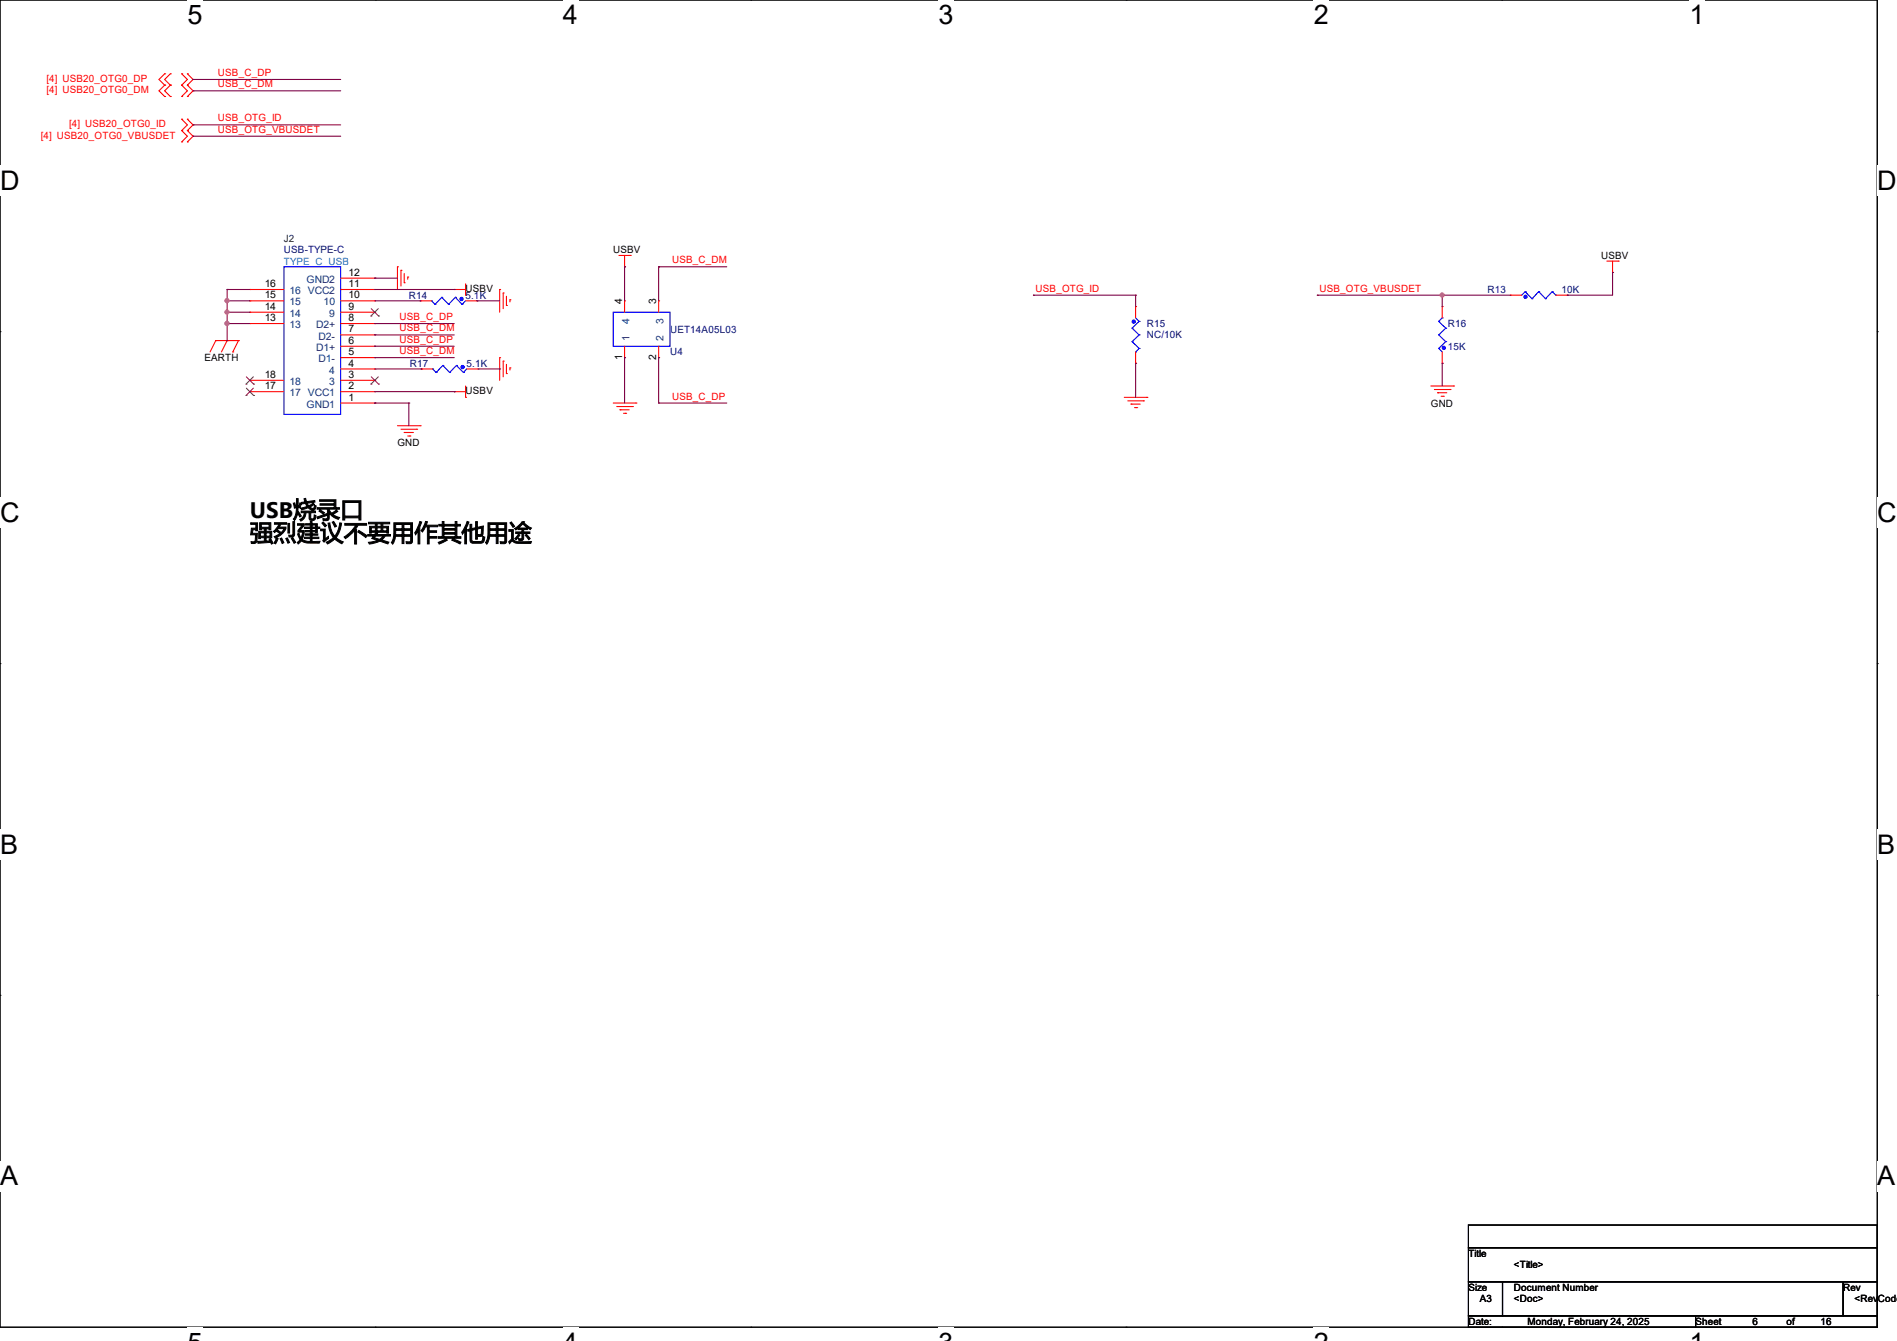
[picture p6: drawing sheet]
<svg xmlns="http://www.w3.org/2000/svg" width="297mm" height="210mm" viewBox="0 0 297 210" stroke-linecap="round" stroke-linejoin="round" font-family="sans-serif">
<path d="M0 0h293.9v207.9h-293.9z" fill="none" stroke="#000" stroke-width=".17"/>
<g fill="#fff">
<path d="M29.4 0h2.3v4.7h-2.3z"/>
<path d="M29.4 207.9h2.3v2.1h-2.3z"/>
</g>
<path d="M58.8 0h.1M58.8 207.9h.1" fill="none" stroke="#000" stroke-width=".17"/>
<g fill="#fff">
<path d="M88.1 0h2.4v4.7h-2.4z"/>
<path d="M88.1 207.9h2.4v2.1h-2.4z"/>
</g>
<path d="M117.6 0h.1M117.6 207.9h.1" fill="none" stroke="#000" stroke-width=".17"/>
<g fill="#fff">
<path d="M146.9 0h2.4v4.7h-2.4z"/>
<path d="M146.9 207.9h2.4v2.1h-2.4z"/>
</g>
<path d="M176.3 0h.1M176.3 207.9h.1" fill="none" stroke="#000" stroke-width=".17"/>
<g fill="#fff">
<path d="M205.7 0h2.4v4.7h-2.4z"/>
<path d="M205.7 207.9h2.4v2.1h-2.4z"/>
</g>
<path d="M235.1 0h.1M235.1 207.9h.1" fill="none" stroke="#000" stroke-width=".17"/>
<g fill="#fff">
<path d="M264.5 0h2.4v4.7h-2.4z"/>
<path d="M264.5 207.9h2.4v2.1h-2.4z"/>
<path d="M0 26h3v4.7h-3z"/>
<path d="M293.9 26h3.1v4.7h-3.1z"/>
<path d="M0 77.9h3v4.7h-3z"/>
<path d="M293.9 77.9h3.1v4.7h-3.1z"/>
</g>
<path d="M0 51.9h.1M293.9 51.9h.1" fill="none" stroke="#000" stroke-width=".17"/>
<g fill="#fff">
<path d="M0 129.9h2.8v4.7h-2.8z"/>
<path d="M293.9 129.9h2.9v4.7h-2.9z"/>
</g>
<path d="M0 103.9h.1M293.9 103.9h.1" fill="none" stroke="#000" stroke-width=".17"/>
<g fill="#fff">
<path d="M0 181.8h2.8v4.8h-2.8z"/>
<path d="M293.8 181.8h3v4.8h-3z"/>
</g>
<path d="M0 155.9h.1M293.9 155.9h.1M229.9 191.9h64v3.5h-64zM229.9 195.4h64v5.3h-64zM229.9 200.7h5.3v5.4h-5.3zM229.9 206.1h35.6v1.8h-35.6zM235.2 200.7h53.4v5.4h-53.4zM265.5 206.1h28.4v1.8h-28.4zM288.6 200.7h5.3v5.4h-5.3z" fill="none" stroke="#000" stroke-width=".17"/>
<g fill="none" stroke="#f00" stroke-width=".17">
<path d="M25.8 13.3h.1M25.8 15.1h.1M25.8 11.6h.1M25.8 13.3l-.9 .9 .9 .9M25.8 11.6l-.9 .8 .9 .9M26.7 13.3h.1M26.7 15.1h.1M26.7 11.6h.1M26.7 13.3l-.9 .9 .9 .9M26.7 11.6l-.9 .8 .9 .9M28.4 18.7h.1M28.4 13.3h.1"/>
<path d="M28.4 15.1h.1M28.4 11.6h.1M28.4 18.7l.9 .9-.9 .8M28.4 13.3l.9 .9-.9 .9M28.4 11.6l.9 .8-.9 .9M29.3 18.7h.1M29.3 15.1h.1M29.3 13.3h.1M29.3 11.6h.1M29.3 18.7l.9 .9-.9 .8M29.3 13.3l.9 .9-.9 .9M29.3 11.6l.9 .8-.9 .9"/>
<path d="M28.4 20.4h.1M28.4 22.2h.1M28.4 20.4l.9 .9-.9 .9M29.3 20.4h.1M29.3 22.2h.1M29.3 20.4l.9 .9-.9 .9M33.8 53.3h.1M33.8 53.3l-.9 1.8M33.8 53.3h3.5M35.6 53.3h.1M35.6 53.3l-.9 1.8M36.4 55.1h.1"/>
<path d="M37.3 53.3h.1M37.3 53.3l-.9 1.8M39.1 50.7h.1M39.1 48.9h.1M39.1 47.1h.1M39.1 45.3h.1M39.1 59.6h.1M39.1 45.3h5.3M39.1 59.6h5.3M39.1 50.7h5.3M39.1 48.9h5.3M39.1 47.1h5.3"/>
<path d="M53.3 45.3h5.4M53.3 57.8h5.4M53.3 59.6h5.4M53.3 56h5.4M53.3 54.2h5.4M53.3 52.5h5.4M53.3 50.7h5.4M53.3 48.9h5.4M53.3 47.1h5.4M53.3 43.6h5.4M58.7 59.6h.1M58.7 57.8h.1"/>
<path d="M58.7 56h.1M58.7 54.2h.1M58.7 52.5h.1M58.7 50.7h.1M58.7 48.9h.1M58.7 47.1h.1M58.7 45.3h.1M58.7 43.6h.1M62.2 41.8h.1M62.2 41.8v3.5M62.8 42.3h.1M62.8 42.3v2.5"/>
<path d="M63.3 44.3h.1M63.3 42.8v1.5M63.8 43.4h.1M63.8 43.4v.3M65.8 47.1h.1M65.8 47.1h1.8M66 57.8h.1M66 57.8h1.7M71.1 45.3h.1M71.1 45.3h1.8M72.9 46.2h.1M72.9 44.4v1.8"/>
<path d="M72.9 47.1h1.8M73.1 57.8h1.7M74.7 47.1h.1M74.8 57.8h.1M78.2 45.3h.1M78.2 56h.1M78.2 45.3v3.6M78.2 56v3.6M78.8 45.9h.1M78.8 56.6h.1M78.8 45.9v2.4M78.8 56.6v2.4"/>
<path d="M79.3 47.8h.1M79.3 58.5h.1M79.3 46.4v1.4M79.3 57.1v1.4M79.8 46.9h.1M79.8 57.6h.1M79.8 46.9v.4M79.8 57.6v.4M96.9 40h1.8M97.8 41.8h.1M97.8 47.1h.1M97.8 56h.1"/>
<path d="M97.8 40v1.8M97.8 47.1v1.8M97.8 54.2v1.8M98.7 40h.1M103.1 56h.1M103.1 47.1h.1M103.1 47.1v1.8M103.1 54.2v1.8M177.8 48h.1M177.8 56.9h.1M177.8 48v1.8M177.8 55.1v1.8"/>
<path d="M225.8 56.9h.1M225.8 48h.1M225.8 48v1.8M225.8 55.1v1.8M236.5 46.2h.1M236.5 46.2h1.8M243.6 46.2h1.8M245.4 46.2h.1M251.6 40.9h1.8M252.5 42.7h.1M252.5 40.9v1.8M253.4 40.9h.1"/>
<path d="M39.1 61.3h.1M39.1 61.3h5.3M53.3 63.1h5.4M53.3 61.3h5.4M58.7 63.1h.1M58.7 61.3h.1M62.2 66.7h3.6M62.8 67.2h2.4M63.3 67.7h.1M63.3 67.7h1.4M63.8 68.3h.4M64.2 68.3h.1"/>
<path d="M65.2 67.2h.1M65.8 66.7h.1M71.1 61.3h.1M71.1 61.3h1.8M72.9 62.2h.1M72.9 60.5v1.7M96 63.1h3.6M96.6 63.7h2.4M97.1 64.2h.1M97.1 64.2h1.4M97.6 64.7h.4M98 64.7h.1"/>
<path d="M99 63.7h.1M99.6 63.1h.1M176 62.2h3.6M176.6 62.8h2.4M177.1 63.3h.1M177.1 63.3h1.4M177.6 63.8h.4M178 63.8h.1M179 62.8h.1M179.6 62.2h.1M224 60.5h3.6M224.6 61h2.4"/>
<path d="M225.1 61.5h.1M225.1 61.5h1.4M225.6 62.1h.4M226 62.1h.1M227 61h.1M227.6 60.5h.1"/>
</g>
<g fill="none" stroke="#00f" stroke-width=".17">
<path d="M44.4 41.8h8.9v23.1h-8.9zM67.6 47.1h.1M67.6 47.1l.5 .6M67.7 57.8h.1M67.7 57.8l.6 .5M68.1 47.7h.1M68.3 58.3h.1M69.2 46.6h.1M69.2 46.6l1 1.1M69.2 46.6l-1.1 1.1M69.3 57.2h.1M69.3 57.2l1.1 1.1"/>
<path d="M69.3 57.2l-1 1.1M70.2 47.7h.1M70.4 58.3h.1M71.3 46.6h.1M71.3 46.6l1 1.1M71.3 46.6l-1.1 1.1M71.5 57.2h.1M71.5 57.2l1.1 1.1M71.5 57.2l-1.1 1.1M72.3 47.7h.1M72.6 58.3h.1M72.9 47.1l-.6 .6"/>
<path d="M73.1 57.8l-.5 .5M96 48.9h8.9v5.3h-8.9zM177.2 51.4h.1M177.2 53.5h.1M177.2 51.4l1.2 1.1M177.2 53.5l1.2 1.1M177.8 55.1h.1M177.8 49.8l.6 .5M178.4 50.3h.1M178.4 52.5h.1M178.4 54.6h.1M178.4 50.3l-1.2 1.1"/>
<path d="M178.4 52.5l-1.2 1M178.4 54.6l-.6 .5M225.3 54.6h.1M225.3 52.5h.1M225.3 50.3h.1M225.3 54.6l.5 .5M225.3 52.5l1.1 1M225.3 50.3l1.1 1.1M225.8 49.8h.1M225.8 49.8l-.5 .5M226.4 53.5h.1M226.4 51.4h.1"/>
<path d="M226.4 53.5l-1.1 1.1M226.4 51.4l-1.1 1.1M238.8 45.7h.1M238.8 45.7l-.5 .5M238.8 45.7l1.1 1.1M239.9 46.8h.1M240.9 45.7h.1M240.9 45.7l-1 1.1M240.9 45.7l1.1 1.1M242 46.8h.1M243 45.7h.1M243 45.7l-1 1.1"/>
<path d="M243 45.7l.6 .5M243.6 46.2h.1"/>
</g>
<g fill="#00f" stroke="#00f" stroke-width=".17">
<circle cx="72.4" cy="57.5" r=".25"/>
<circle cx="177.5" cy="50.4" r=".25"/>
<circle cx="238.8" cy="46.5" r=".25"/>
<circle cx="72.3" cy="46.8" r=".25"/>
<circle cx="226.1" cy="54.5" r=".25"/>
</g>
<g fill="none" stroke="#804000" stroke-width=".16">
<path d="M38.6 59l1.1 1.2M39.7 59l-1.2 1.2M58.1 49.5h.1M58.1 59l1.2 1.2M58.1 48.3l1.2 1.2M59.2 59l-1.1 1.2M59.2 48.3l-1.1 1.2M59.3 49.5h.1M38.5 61.9h.1M38.5 60.2h.1M38.6 60.8l1.1 1.1M39.7 60.8l-1.2 1.1"/>
<path d="M39.7 61.9h.1M39.7 60.2h.1M58.1 60.2h.1M59.3 60.2h.1"/>
</g>
<g fill="none" stroke="#800040" stroke-width=".17">
<path d="M30.2 12.4h.1M30.2 14.2h.1M30.2 19.6h.1M30.2 12.4h23.1M30.2 14.2h23.1M30.2 19.6h23.1M30.2 21.3h.1M30.2 21.3h23.1M35.6 48.9h.1M35.6 53.3h.1M35.6 50.7h.1M35.6 45.3h.1"/>
<path d="M35.6 47.1h.1M35.6 45.3v8M35.6 48.9h3.5M35.6 50.7h3.5M35.6 45.3h3.5M35.6 47.1h3.5M58.7 43.6h.1M58.7 50.7h.1M58.7 52.5h.1M58.7 54.2h.1M58.7 56h.1M58.7 50.7h12.4"/>
<path d="M58.7 43.6h3.5M58.7 45.3h12.4M58.7 47.1h7.1M58.7 52.5h12.4M58.7 54.2h12.4M58.7 56h12.4M58.7 57.8h7.3M65.8 47.1h.1M66 57.8h.1M71.1 45.3h.1M74.7 47.1h.1M74.7 47.1h3.5"/>
<path d="M74.8 57.8h3.4M78.2 57.8h.1M97.8 56h.1M97.8 41.8h.1M97.8 41.8v5.3M97.8 56v7.1M103.1 41.8h.1M103.1 56h.1M103.1 41.8v5.3M103.1 56v7.1M103.1 41.8h10.7M161.8 46.2h.1"/>
<path d="M161.8 46.2h16M177.8 46.2h.1M177.8 56.9h.1M177.8 46.2v1.8M177.8 56.9v5.3M206.2 46.2h.1M206.2 46.2h30.3M225.8 46.2h.1M225.8 56.9h.1M225.8 46.2v1.8M225.8 56.9v3.6M245.4 46.2h.1"/>
<path d="M252.5 42.7h.1M252.5 42.7v3.5h-7.1M58.7 63.1h.1M58.7 63.1h5.3M58.7 61.3h12.4M64 63.1h.1M64 63.1v3.6M71.1 61.3h.1M103.1 63.1h.1M103.1 63.1h10.7"/>
</g>
<g fill="#f0f" stroke="#f0f" stroke-width=".17">
<circle cx="225.8" cy="46.2" r=".32"/>
<circle cx="35.5" cy="48.9" r=".32"/>
<circle cx="35.5" cy="50.7" r=".32"/>
<circle cx="35.5" cy="47.1" r=".32"/>
</g>
<g font-size="4.2">
<text x="29.4" y="3.8">5</text>
<text x="88.1" y="3.8">4</text>
<text x="146.9" y="3.8">3</text>
<text x="205.7" y="3.8">2</text>
<text x="264.5" y="3.8">1</text>
<text x="0" y="29.8">D</text>
<text x="293.9" y="29.8">D</text>
<text x="0" y="81.7">C</text>
<text x="293.9" y="81.7">C</text>
<text x="0" y="133.7">B</text>
<text x="293.9" y="133.7">B</text>
<text x="0" y="185.6">A</text>
<text x="293.9" y="185.6">A</text>
</g>
<text font-size="3.7" x="39.1" y="84.7">强烈建议不要用作其他用途</text>
<text font-size="3.5" x="39.1" y="81.1">USB烧录口</text>
<g font-size="1.6" fill="#f00">
<text x="34.1" y="11.9">USB_C_DP</text>
<text x="7.3" y="14.6">[4] USB20_OTG0_DM</text>
<text x="7.3" y="12.8">[4] USB20_OTG0_DP</text>
<text x="34.1" y="13.7">USB_C_DM</text>
<text x="6.4" y="21.7">[4] USB20_OTG0_VBUSDET</text>
<text x="10.8" y="19.9">[4] USB20_OTG0_ID</text>
<text x="34.1" y="19">USB_OTG_ID</text>
<text x="34.1" y="20.8">USB_OTG_VBUSDET</text>
<text x="105.2" y="41.2">USB_C_DM</text>
<text x="162.1" y="45.7">USB_OTG_ID</text>
<text x="206.6" y="45.7">USB_OTG_VBUSDET</text>
<text x="62.6" y="50.1">USB_C_DP</text>
<text x="62.6" y="51.9">USB_C_DM</text>
<text x="62.6" y="53.7">USB_C_DP</text>
<text x="62.6" y="55.5">USB_C_DM</text>
<text x="105.2" y="62.6">USB_C_DP</text>
</g>
<text font-size="1.6" fill="#004040" x="44.4" y="37.9">J2</text>
<g font-size="1.6" fill="#000080">
<text x="44.4" y="39.7">USB-TYPE-C</text>
<text x="64" y="46.8">R14</text>
<text x="72.9" y="46.8">5.1K</text>
<text x="232.9" y="45.9">R13</text>
<text x="244.5" y="45.9">10K</text>
<text x="104.9" y="52.1">UET14A05L03</text>
<text x="179.6" y="51.2">R15</text>
<text x="179.6" y="53">NC/10K</text>
<text x="226.7" y="51.2">R16</text>
<text x="64.2" y="57.4">R17</text>
<text x="73.1" y="57.4">5.1K</text>
<text x="104.9" y="55.7">U4</text>
<text x="226.7" y="54.8">15K</text>
</g>
<text font-size="1.6" fill="#0080ff" x="44.4" y="41.4">TYPE_C_USB</text>
<g font-size="1.6">
<text x="96" y="39.7">USBV</text>
<text x="250.7" y="40.6">USBV</text>
<text x="41.4" y="46.7">15</text>
<text x="41.4" y="45">16</text>
<text x="54.6" y="46.7">10</text>
<text x="54.6" y="45">11</text>
<text x="54.6" y="43.2">12</text>
<text x="72.9" y="45.7">USBV</text>
<text x="97.4" y="47.7" transform="rotate(-90 97.4 47.7)">4</text>
<text x="102.7" y="47.7" transform="rotate(-90 102.7 47.7)">3</text>
<text x="41.4" y="50.3">13</text>
<text x="41.4" y="48.5">14</text>
<text x="54.6" y="53.8">6</text>
<text x="54.6" y="52.1">7</text>
<text x="54.6" y="50.3">8</text>
<text x="54.6" y="48.5">9</text>
<text x="32" y="56.6">EARTH</text>
<text x="41.4" y="59.2">18</text>
<text x="54.6" y="59.2">3</text>
<text x="54.6" y="57.4">4</text>
<text x="54.6" y="55.6">5</text>
<text x="97.4" y="56.3" transform="rotate(-90 97.4 56.3)">1</text>
<text x="102.7" y="56.3" transform="rotate(-90 102.7 56.3)">2</text>
<text x="41.4" y="61">17</text>
<text x="54.6" y="62.7">1</text>
<text x="54.6" y="61">2</text>
<text x="72.9" y="61.7">USBV</text>
<text x="224" y="63.7">GND</text>
<text x="62.2" y="69.9">GND</text>
<text x="229.9" y="196.8">Title</text>
<text x="229.9" y="202.2">Size</text>
<text x="231.7" y="204">A3</text>
<text x="237" y="202.2">Document Number</text>
<text x="237" y="204">&lt;Doc&gt;</text>
<text x="237" y="198.6">&lt;Title&gt;</text>
<text x="288.6" y="202.2">Rev</text>
<text x="290.4" y="204">&lt;RevCode&gt;</text>
<text x="229.9" y="207.5">Date:</text>
<text x="239.1" y="207.5">Monday, February 24, 2025</text>
<text x="265.5" y="207.5">Sheet</text>
<text x="274.4" y="207.5">6</text>
<text x="279.7" y="207.5">of</text>
<text x="285" y="207.5">16</text>
</g>
<g font-size="1.6" fill="#004080">
<text x="45.3" y="47.8">15</text>
<text x="45.3" y="46.1">16 VCC2</text>
<text x="48" y="44.3">GND2</text>
<text x="50.7" y="47.8">10</text>
<text x="45.3" y="51.4">13</text>
<text x="45.3" y="49.6">14</text>
<text x="49.5" y="51.4">D2+</text>
<text x="49.9" y="53.2">D2-</text>
<text x="51.6" y="49.6">9</text>
<text x="98.6" y="53.3" transform="rotate(-90 98.6 53.3)">1</text>
<text x="98.6" y="50.7" transform="rotate(-90 98.6 50.7)">4</text>
<text x="103.9" y="53.3" transform="rotate(-90 103.9 53.3)">2</text>
<text x="103.9" y="50.7" transform="rotate(-90 103.9 50.7)">3</text>
<text x="49.5" y="54.9">D1+</text>
<text x="49.9" y="56.7">D1-</text>
<text x="51.6" y="58.5">4</text>
<text x="45.3" y="62.1">17 VCC1</text>
<text x="45.3" y="60.3">18</text>
<text x="48" y="63.8">GND1</text>
<text x="51.6" y="60.3">3</text>
</g>
</svg>
